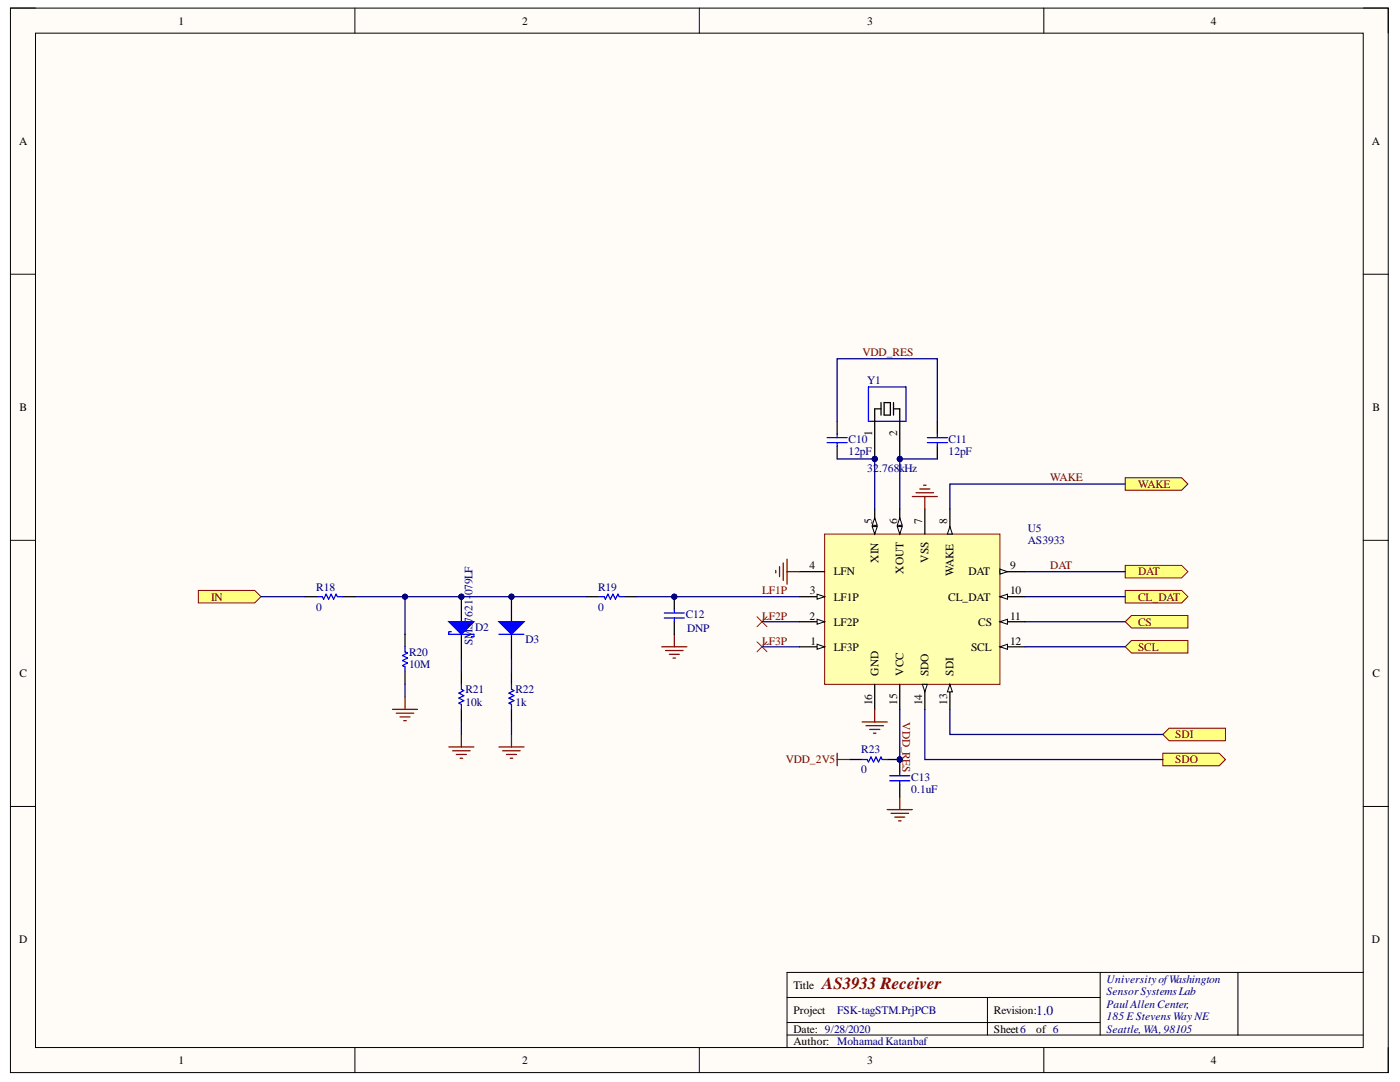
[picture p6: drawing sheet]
<svg xmlns="http://www.w3.org/2000/svg" width="279mm" height="216mm" viewBox="0 0 279 216" stroke-linecap="round" stroke-linejoin="round" font-family="sans-serif">
<path d="M2.1 1.6h275v212.4h-275z" fill-rule="evenodd" fill="#fffcf8"/>
<path d="M2.1 1.6h275v212.4h-275z" fill="none" stroke="#000" stroke-width=".2"/>
<path d="M7.1 6.6h265v202.4h-265z" fill-rule="evenodd" fill="#fffcf8"/>
<g fill="none" stroke="#000" stroke-width=".2">
<path d="M2.1 1.6h5M7.1 6.6h265v202.4h-265zM70.8 1.6v5M139.6 1.6v5M208.3 1.6v5M272.1 1.6h5v5M2.1 54.7h5M272.1 54.7h5M2.1 107.8h5M272.1 107.8h5M2.1 160.9h5M272.1 160.9h5"/>
<path d="M157.1 199h62.5M197.1 199v7.5M219.6 194v12.5M247.1 194v12.5M272.1 194h-115v15M70.8 209v5M139.6 209v5M157.1 206.5h115M157.1 204h62.5M208.3 209v5M277.1 209v5"/>
</g>
<path d="M80.8 126.6v2.5M80.8 134.1v2.5" fill="none" stroke="#000" stroke-width=".25"/>
<path d="M80.8 129.1v1l.5 .2-1 .5 1 .5-1 .5 1 .5-1 .5 .5 .3v1" fill="none" stroke="#00f" stroke-width=".25"/>
<path d="M80.8 139.1v2.5M78.3 141.6h5M79.1 142.3h3.5M79.8 143.1h2M80.6 143.8h.5" fill="none" stroke="#800000" stroke-width=".25"/>
<path d="M39.6 117.8h11.2l1.3 1.3-1.3 1.2h-11.2z" fill-rule="evenodd" fill="#ffff80"/>
<path d="M39.6 117.8h11.2l1.3 1.3-1.3 1.2h-11.2z" fill="none" stroke="#800000" stroke-width=".2"/>
<path d="M117.1 119.1h2.5M124.6 119.1h2.5M102.1 134.1v2.5M102.1 141.6v2.5" fill="none" stroke="#000" stroke-width=".25"/>
<path d="M119.6 119.1h1l.2 .5 .5-1 .5 1 .5-1 .5 1 .5-1 .3 .5h1M102.1 136.6v1l.5 .2-1 .5 1 .5-1 .5 1 .5-1 .5 .5 .3v1" fill="none" stroke="#00f" stroke-width=".25"/>
<path d="M89.6 149h5M90.3 149.8h3.5M91.1 150.5h2M91.8 151.3h.5M92.1 146.5v2.5M99.6 149h5M100.3 149.8h3.5M101.1 150.5h2M101.8 151.3h.5M102.1 146.5v2.5" fill="none" stroke="#800000" stroke-width=".25"/>
<circle cx="179.6" cy="151.6" r=".5" fill="#000080"/>
<circle cx="179.6" cy="151.6" r=".5" fill="none" stroke="#000080" stroke-width=".2"/>
<path d="M179.6 151.6v2.4M179.6 156.6v2.4" fill="none" stroke="#000" stroke-width=".25"/>
<circle cx="179.6" cy="151.6" r=".5" fill="#000080"/>
<circle cx="179.6" cy="151.6" r=".5" fill="none" stroke="#000080" stroke-width=".2"/>
<path d="M177.6 154.8h4M177.6 155.8h4M179.6 154v.8M179.6 155.8v.8" fill="none" stroke="#00f" stroke-width=".25"/>
<circle cx="179.6" cy="151.6" r=".5" fill="#000080"/>
<circle cx="179.6" cy="151.6" r=".5" fill="none" stroke="#000080" stroke-width=".2"/>
<path d="M169.6 151.5h2.5M177.1 151.6h2.5" fill="none" stroke="#000" stroke-width=".25"/>
<circle cx="179.6" cy="151.6" r=".5" fill="#000080"/>
<circle cx="179.6" cy="151.6" r=".5" fill="none" stroke="#000080" stroke-width=".2"/>
<path d="M172.1 151.6h1l.2 .5 .5-1.1 .5 1.1 .5-1.1 .5 1.1 .5-1.1 .3 .6h1" fill="none" stroke="#00f" stroke-width=".25"/>
<circle cx="174.6" cy="91.6" r=".5" fill="#000080"/>
<circle cx="174.6" cy="91.6" r=".5" fill="none" stroke="#000080" stroke-width=".2"/>
<circle cx="179.6" cy="91.6" r=".5" fill="#000080"/>
<circle cx="179.6" cy="91.6" r=".5" fill="none" stroke="#000080" stroke-width=".2"/>
<path d="M173.3 77.2h7.5v6.9h-7.5z" fill="none" stroke="#00f" stroke-width=".25"/>
<path d="M175.8 81.6h-1.2v10M175.8 80.3v2.5M176.4 80.3h1.3v2.5h-1.3zM178.3 81.6h1.3v2.5M178.3 80.3v2.5" fill="none" stroke="#000" stroke-width=".25"/>
<circle cx="174.6" cy="91.6" r=".5" fill="#000080"/>
<circle cx="174.6" cy="91.6" r=".5" fill="none" stroke="#000080" stroke-width=".2"/>
<path d="M179.6 84.1v7.5" fill="none" stroke="#000" stroke-width=".25"/>
<circle cx="179.6" cy="91.6" r=".5" fill="#000080"/>
<circle cx="179.6" cy="91.6" r=".5" fill="none" stroke="#000080" stroke-width=".2"/>
<path d="M60.8 119.1h2.5M68.3 119.1h2.5" fill="none" stroke="#000" stroke-width=".25"/>
<path d="M63.3 119.1h1l.3 .5 .5-1 .5 1 .5-1 .5 1 .5-1 .2 .5h1" fill="none" stroke="#00f" stroke-width=".25"/>
<path d="M132.1 129.1h5M132.8 129.8h3.5M133.6 130.6h2M134.3 131.3h.5M134.6 126.6v2.5" fill="none" stroke="#800000" stroke-width=".25"/>
<circle cx="102.1" cy="119.1" r=".5" fill="#000080"/>
<circle cx="102.1" cy="119.1" r=".5" fill="none" stroke="#000080" stroke-width=".2"/>
<path d="M102.1 119.1v5" fill="none" stroke="#000" stroke-width=".25"/>
<circle cx="102.1" cy="119.1" r=".5" fill="#000080"/>
<circle cx="102.1" cy="119.1" r=".5" fill="none" stroke="#000080" stroke-width=".2"/>
<path d="M102.1 126.6v5" fill="none" stroke="#000" stroke-width=".25"/>
<path d="M99.6 124.1h5l-2.5 2.5z" fill="#00f"/>
<path d="M99.6 124.1h5l-2.5 2.5zM99.6 126.6h5" fill="none" stroke="#00f" stroke-width=".25"/>
<circle cx="92.1" cy="119.1" r=".5" fill="#000080"/>
<circle cx="92.1" cy="119.1" r=".5" fill="none" stroke="#000080" stroke-width=".2"/>
<path d="M92.1 119.1v5" fill="none" stroke="#000" stroke-width=".25"/>
<circle cx="92.1" cy="119.1" r=".5" fill="#000080"/>
<circle cx="92.1" cy="119.1" r=".5" fill="none" stroke="#000080" stroke-width=".2"/>
<path d="M89.6 124.1h5l-2.5 2.5z" fill="#00f"/>
<path d="M89.6 124.1h5l-2.5 2.5zM90.1 126.1h-.5v.5h5v.5h-.5" fill="none" stroke="#00f" stroke-width=".25"/>
<path d="M92.1 126.6v5" fill="none" stroke="#000" stroke-width=".25"/>
<circle cx="134.6" cy="119.1" r=".5" fill="#000080"/>
<circle cx="134.6" cy="119.1" r=".5" fill="none" stroke="#000080" stroke-width=".2"/>
<path d="M134.6 119.1v2.5" fill="none" stroke="#000" stroke-width=".25"/>
<circle cx="134.6" cy="119.1" r=".5" fill="#000080"/>
<circle cx="134.6" cy="119.1" r=".5" fill="none" stroke="#000080" stroke-width=".2"/>
<path d="M167.1 84.1v2.5M167.1 89.1v2.5M187.1 84.1v2.5M187.1 89.1v2.5M92.1 134.1v2.5M134.6 124.1v2.5M92.1 141.6v2.5" fill="none" stroke="#000" stroke-width=".25"/>
<g fill="none" stroke="#00f" stroke-width=".25">
<path d="M165.1 88.3h4M165.1 87.3h4M167.1 86.6v.7M167.1 88.3v.8M185.1 88.3h4M185.1 87.3h4M187.1 86.6v.7M187.1 88.3v.8M92.1 136.6v1l.5 .2-1 .5 1 .5-1 .5 1 .5-1 .5 .5 .3v1M132.6 123.3h4M132.6 122.3h4M134.6 121.6v.7"/>
<path d="M134.6 123.3v.8"/>
</g>
<path d="M167.1 150.3v2.5M167.1 151.5h2.5" fill="none" stroke="#800000" stroke-width=".25"/>
<path d="M224.6 124.1l1.2-1.3h11.3v2.5h-11.3z" fill-rule="evenodd" fill="#ffff80"/>
<path d="M224.6 124.1l1.2-1.3h11.3v2.5h-11.3z" fill="none" stroke="#800000" stroke-width=".2"/>
<path d="M224.6 117.8h11.2l1.3 1.3-1.3 1.2h-11.2z" fill-rule="evenodd" fill="#ffff80"/>
<path d="M224.6 117.8h11.2l1.3 1.3-1.3 1.2h-11.2z" fill="none" stroke="#800000" stroke-width=".2"/>
<path d="M224.6 112.8h11.2l1.3 1.3-1.3 1.2h-11.2z" fill-rule="evenodd" fill="#ffff80"/>
<path d="M224.6 112.8h11.2l1.3 1.3-1.3 1.2h-11.2z" fill="none" stroke="#800000" stroke-width=".2"/>
<path d="M224.6 95.3h11.2l1.3 1.3-1.3 1.2h-11.2z" fill-rule="evenodd" fill="#ffff80"/>
<path d="M224.6 95.3h11.2l1.3 1.3-1.3 1.2h-11.2z" fill="none" stroke="#800000" stroke-width=".2"/>
<path d="M224.6 129.1l1.2-1.3h11.3v2.5h-11.3z" fill-rule="evenodd" fill="#ffff80"/>
<path d="M224.6 129.1l1.2-1.3h11.3v2.5h-11.3z" fill="none" stroke="#800000" stroke-width=".2"/>
<path d="M232.1 150.3h11.2l1.3 1.3-1.3 1.2h-11.2z" fill-rule="evenodd" fill="#ffff80"/>
<path d="M232.1 150.3h11.2l1.3 1.3-1.3 1.2h-11.2z" fill="none" stroke="#800000" stroke-width=".2"/>
<path d="M232.1 146.6l1.2-1.3h11.3v2.5h-11.3z" fill-rule="evenodd" fill="#ffff80"/>
<path d="M232.1 146.6l1.2-1.3h11.3v2.5h-11.3z" fill="none" stroke="#800000" stroke-width=".2"/>
<path d="M179.6 159v2.5M177.1 161.5h5M177.8 162.3h3.5M178.6 163h2M179.3 163.8h.5" fill="none" stroke="#800000" stroke-width=".25"/>
<path d="M151.1 123.1l2 2M151.1 128.1l2 2M153.1 123.1l-2 2M153.1 128.1l-2 2" fill="none" stroke="#f00" stroke-width=".2"/>
<path d="M164.6 106.6h35v30h-35z" fill-rule="evenodd" fill="#ffffb0"/>
<path d="M164.6 106.6h35v30h-35z" fill="none" stroke="#800000" stroke-width=".2"/>
<path d="M199.6 124.1h5" fill="none" stroke="#000" stroke-width=".25"/>
<path d="M199.6 124.1l1.5-.5v1z" fill="#f8fcff"/>
<path d="M199.6 124.1l1.5-.5v1z" fill="none" stroke="#000" stroke-width=".2"/>
<path d="M189.6 136.6v5" fill="none" stroke="#000" stroke-width=".25"/>
<path d="M189.6 136.6l.5 1.5h-1z" fill="#f8fcff"/>
<path d="M189.6 136.6l.5 1.5h-1z" fill="none" stroke="#000" stroke-width=".2"/>
<path d="M174.6 136.6v5M179.6 136.6v5M184.6 136.6v5" fill="none" stroke="#000" stroke-width=".25"/>
<path d="M184.1 136.6h1l-.5 1.5z" fill="#f8fcff"/>
<path d="M184.1 136.6h1l-.5 1.5z" fill="none" stroke="#000" stroke-width=".2"/>
<path d="M199.6 129.1h5" fill="none" stroke="#000" stroke-width=".25"/>
<path d="M199.6 129.1l1.5-.5v1z" fill="#f8fcff"/>
<path d="M199.6 129.1l1.5-.5v1z" fill="none" stroke="#000" stroke-width=".2"/>
<path d="M159.6 129.1h5" fill="none" stroke="#000" stroke-width=".25"/>
<path d="M163.1 128.6l1.5 .5-1.5 .5z" fill="#f8fcff"/>
<path d="M163.1 128.6l1.5 .5-1.5 .5z" fill="none" stroke="#000" stroke-width=".2"/>
<path d="M159.6 124.1h5" fill="none" stroke="#000" stroke-width=".25"/>
<path d="M163.1 123.6l1.5 .5-1.5 .5z" fill="#f8fcff"/>
<path d="M163.1 123.6l1.5 .5-1.5 .5z" fill="none" stroke="#000" stroke-width=".2"/>
<path d="M159.6 114.1h5M159.6 119.1h5M184.6 101.6v5" fill="none" stroke="#000" stroke-width=".25"/>
<path d="M163.1 118.6l1.5 .5-1.5 .5z" fill="#f8fcff"/>
<path d="M163.1 118.6l1.5 .5-1.5 .5z" fill="none" stroke="#000" stroke-width=".2"/>
<path d="M174.6 101.6v5" fill="none" stroke="#000" stroke-width=".25"/>
<path d="M174.1 105.1h1l-.5 1.5z" fill="#f8fcff"/>
<path d="M174.1 105.1h1l-.5 1.5z" fill="none" stroke="#000" stroke-width=".2"/>
<path d="M174.6 103.3l.5 1.5h-1z" fill="#f8fcff"/>
<path d="M174.6 103.3l.5 1.5h-1z" fill="none" stroke="#000" stroke-width=".2"/>
<path d="M179.6 101.6v5" fill="none" stroke="#000" stroke-width=".25"/>
<path d="M179.1 105.1h1l-.5 1.5z" fill="#f8fcff"/>
<path d="M179.1 105.1h1l-.5 1.5z" fill="none" stroke="#000" stroke-width=".2"/>
<path d="M179.6 103.3l.5 1.5h-1z" fill="#f8fcff"/>
<path d="M179.6 103.3l.5 1.5h-1z" fill="none" stroke="#000" stroke-width=".2"/>
<path d="M189.6 101.6v5" fill="none" stroke="#000" stroke-width=".25"/>
<path d="M189.6 105.1l.5 1.5h-1z" fill="#f8fcff"/>
<path d="M189.6 105.1l.5 1.5h-1z" fill="none" stroke="#000" stroke-width=".2"/>
<path d="M199.6 114.1h5" fill="none" stroke="#000" stroke-width=".25"/>
<path d="M199.6 113.6l1.5 .5-1.5 .5z" fill="#f8fcff"/>
<path d="M199.6 113.6l1.5 .5-1.5 .5z" fill="none" stroke="#000" stroke-width=".2"/>
<path d="M199.6 119.1h5" fill="none" stroke="#000" stroke-width=".25"/>
<path d="M199.6 119.1l1.5-.5v1z" fill="#f8fcff"/>
<path d="M199.6 119.1l1.5-.5v1z" fill="none" stroke="#000" stroke-width=".2"/>
<g fill="none" stroke="#800000" stroke-width=".25">
<path d="M182.1 99.1h5M182.8 98.3h3.5M183.6 97.6h2M184.3 96.8h.5M184.6 99.1v2.5M154.8 113.8v.5M155.6 113.1v2M156.3 112.3v3.5M157.1 111.6v5M157.1 114.1h2.5M172.1 144.1h5M172.8 144.8h3.5"/>
<path d="M173.6 145.6h2M174.3 146.3h.5M174.6 141.6v2.5"/>
</g>
<path d="M80.8 119.1v7.5M80.8 136.6v2.5M92.1 131.6v2.5M102.1 131.6v2.5M92.1 144.1v2.4M102.1 144.1v2.4" fill="none" stroke="#000080" stroke-width=".25"/>
<circle cx="80.8" cy="119.1" r=".5" fill="#000080"/>
<circle cx="80.8" cy="119.1" r=".5" fill="none" stroke="#000080" stroke-width=".2"/>
<path d="M52.1 119.1h8.7M70.8 119.1h46.3" fill="none" stroke="#000080" stroke-width=".25"/>
<circle cx="102.1" cy="119.1" r=".5" fill="#000080"/>
<circle cx="102.1" cy="119.1" r=".5" fill="none" stroke="#000080" stroke-width=".2"/>
<circle cx="92.1" cy="119.1" r=".5" fill="#000080"/>
<circle cx="92.1" cy="119.1" r=".5" fill="none" stroke="#000080" stroke-width=".2"/>
<circle cx="80.8" cy="119.1" r=".5" fill="#000080"/>
<circle cx="80.8" cy="119.1" r=".5" fill="none" stroke="#000080" stroke-width=".2"/>
<path d="M204.6 119.1h20M204.6 114.1h20M152.1 129.1h7.5M204.6 129.1h20M204.6 124.1h20M179.6 141.6v10" fill="none" stroke="#000080" stroke-width=".25"/>
<circle cx="179.6" cy="151.6" r=".5" fill="#000080"/>
<circle cx="179.6" cy="151.6" r=".5" fill="none" stroke="#000080" stroke-width=".2"/>
<path d="M167.1 84.1v-12.5h20v12.5M167.1 91.6h7.5v10M224.6 96.6h-35v5M184.6 141.6v10h47.5M189.6 141.6v5h42.5" fill="none" stroke="#000080" stroke-width=".25"/>
<circle cx="174.6" cy="91.6" r=".5" fill="#000080"/>
<circle cx="174.6" cy="91.6" r=".5" fill="none" stroke="#000080" stroke-width=".2"/>
<path d="M187.1 91.6h-7.5v10" fill="none" stroke="#000080" stroke-width=".25"/>
<circle cx="179.6" cy="91.6" r=".5" fill="#000080"/>
<circle cx="179.6" cy="91.6" r=".5" fill="none" stroke="#000080" stroke-width=".2"/>
<path d="M127.1 119.1h32.5" fill="none" stroke="#000080" stroke-width=".25"/>
<circle cx="134.6" cy="119.1" r=".5" fill="#000080"/>
<circle cx="134.6" cy="119.1" r=".5" fill="none" stroke="#000080" stroke-width=".2"/>
<path d="M152.1 124.1h7.5" fill="none" stroke="#000080" stroke-width=".25"/>
<text font-size="3.4" fill="#800000" x="164.1" y="197.3">AS3933 Receiver</text>
<text font-size="2.7" fill="#000080" x="206.8" y="202.4">1.0</text>
<g font-size="2.3">
<text x="35.6" y="4.9">1</text>
<text x="104.2" y="4.9">2</text>
<text x="173.1" y="4.9">3</text>
<text x="241.7" y="4.9">4</text>
<text x="3.8" y="28.9">A</text>
<text x="273.8" y="28.9">A</text>
<text x="3.9" y="82">B</text>
<text x="273.9" y="82">B</text>
<text x="174.1" y="86.9" transform="rotate(-90 174.1 86.9)">1</text>
<text x="179.1" y="87.1" transform="rotate(-90 179.1 87.1)">2</text>
<text x="174.1" y="104.6" transform="rotate(-90 174.1 104.6)">5</text>
<text x="179.1" y="104.6" transform="rotate(-90 179.1 104.6)">6</text>
<text x="184.1" y="104.6" transform="rotate(-90 184.1 104.6)">7</text>
<text x="189.1" y="104.6" transform="rotate(-90 189.1 104.6)">8</text>
<text x="161.6" y="113.6">4</text>
<text x="175.3" y="112.3" transform="rotate(-90 175.3 112.3)">XIN</text>
<text x="185.3" y="112.3" transform="rotate(-90 185.3 112.3)">VSS</text>
<text x="201.6" y="113.6">9</text>
<text x="161.6" y="118.6">3</text>
<text x="166.4" y="114.8">LFN</text>
<text x="166.4" y="119.8">LF1P</text>
<text x="180.3" y="114.5" transform="rotate(-90 180.3 114.5)">XOUT</text>
<text x="189.2" y="119.8">CL_DAT</text>
<text x="190.3" y="115" transform="rotate(-90 190.3 115)">WAKE</text>
<text x="193.3" y="114.8">DAT</text>
<text x="201.6" y="118.6">10</text>
<text x="161.6" y="123.6">2</text>
<text x="166.4" y="124.8">LF2P</text>
<text x="195.2" y="124.8">CS</text>
<text x="201.6" y="123.6">11</text>
<text x="161.7" y="128.6">1</text>
<text x="166.4" y="129.8">LF3P</text>
<text x="193.8" y="129.8">SCL</text>
<text x="201.6" y="128.6">12</text>
<text x="3.9" y="135.1">C</text>
<text x="175.3" y="134.8" transform="rotate(-90 175.3 134.8)">GND</text>
<text x="180.3" y="134.8" transform="rotate(-90 180.3 134.8)">VCC</text>
<text x="185.3" y="134.8" transform="rotate(-90 185.3 134.8)">SDO</text>
<text x="190.3" y="134.8" transform="rotate(-90 190.3 134.8)">SDI</text>
<text x="273.9" y="135.1">C</text>
<text x="174.1" y="140.7" transform="rotate(-90 174.1 140.7)">16</text>
<text x="179.1" y="140.6" transform="rotate(-90 179.1 140.6)">15</text>
<text x="184.1" y="140.7" transform="rotate(-90 184.1 140.7)">14</text>
<text x="189.1" y="140.6" transform="rotate(-90 189.1 140.6)">13</text>
<text x="3.8" y="188.2">D</text>
<text x="273.8" y="188.2">D</text>
<text x="158.3" y="197.3">Title</text>
<text x="158.3" y="202.3">Project</text>
<text x="198.4" y="202.3">Revision:</text>
<text x="158.3" y="208.5">Author: MohamadKatanbaf</text>
<text x="158.3" y="206.1">Date: 9/28/2020</text>
<text x="198.4" y="206.1">Sheet6</text>
<text x="206.8" y="206.1">of 6</text>
<text x="35.6" y="212.3">1</text>
<text x="104.2" y="212.3">2</text>
<text x="173.1" y="212.3">3</text>
<text x="241.7" y="212.3">4</text>
</g>
<g font-size="2.3" fill="#800000">
<text x="172.1" y="71.1">VDD_RES</text>
<text x="209.6" y="96.1">WAKE</text>
<text x="227.1" y="97.3">WAKE</text>
<text x="209.6" y="113.6">DAT</text>
<text x="42.1" y="119.8">IN</text>
<text x="152.1" y="118.6">LF1P</text>
<text x="227.1" y="119.8">CL_DAT</text>
<text x="227.1" y="114.8">DAT</text>
<text x="152.1" y="123.6">LF2P</text>
<text x="227.1" y="124.8">CS</text>
<text x="152.1" y="128.6">LF3P</text>
<text x="227.1" y="129.8">SCL</text>
<text x="180.1" y="144.1" transform="rotate(90 180.1 144.1)">VDD_RES</text>
<text x="234.6" y="147.3">SDI</text>
<text x="156.8" y="152.3">VDD_2V5</text>
<text x="234.6" y="152.3">SDO</text>
</g>
<g font-size="2.3" fill="#000080">
<text x="173.1" y="76.5">Y1</text>
<text x="169.3" y="88.4">C10</text>
<text x="189.3" y="88.4">C11</text>
<text x="169.3" y="90.8">12pF</text>
<text x="173.1" y="94.1">32.768kHz</text>
<text x="189.3" y="90.8">12pF</text>
<text x="205.1" y="106.1">U5</text>
<text x="205.1" y="108.6">AS3933</text>
<text x="63.1" y="117.9">R18</text>
<text x="94.3" y="118.8" transform="rotate(-90 94.3 118.8)">079LF</text>
<text x="119.4" y="117.9">R19</text>
<text x="63.1" y="121.9">0</text>
<text x="94.8" y="125.8">D2</text>
<text x="119.4" y="121.9">0</text>
<text x="136.9" y="123.4">C12</text>
<text x="81.6" y="130.8">R20</text>
<text x="94.3" y="128.8" transform="rotate(-90 94.3 128.8)">SMS7621-</text>
<text x="104.9" y="128.4">D3</text>
<text x="137.1" y="126.1">DNP</text>
<text x="81.6" y="133.4">10M</text>
<text x="92.9" y="140.8">10k</text>
<text x="92.9" y="138.3">R21</text>
<text x="102.9" y="140.8">1k</text>
<text x="102.9" y="138.3">R22</text>
<text x="171.9" y="154.3">0</text>
<text x="171.9" y="150.3">R23</text>
<text x="181.9" y="155.8">C13</text>
<text x="181.9" y="158.3">0.1uF</text>
<text x="220.9" y="196.1">UniversityofWashington</text>
<text x="167.1" y="202.3">FSK-tagSTM.PrjPCB</text>
<text x="220.9" y="198.5">SensorSystemsLab</text>
<text x="220.9" y="201.1">PaulAllenCenter,</text>
<text x="220.9" y="203.5">185 E Stevens WayNE</text>
<text x="220.9" y="206.1">Seattle, WA,98105</text>
</g>
</svg>
